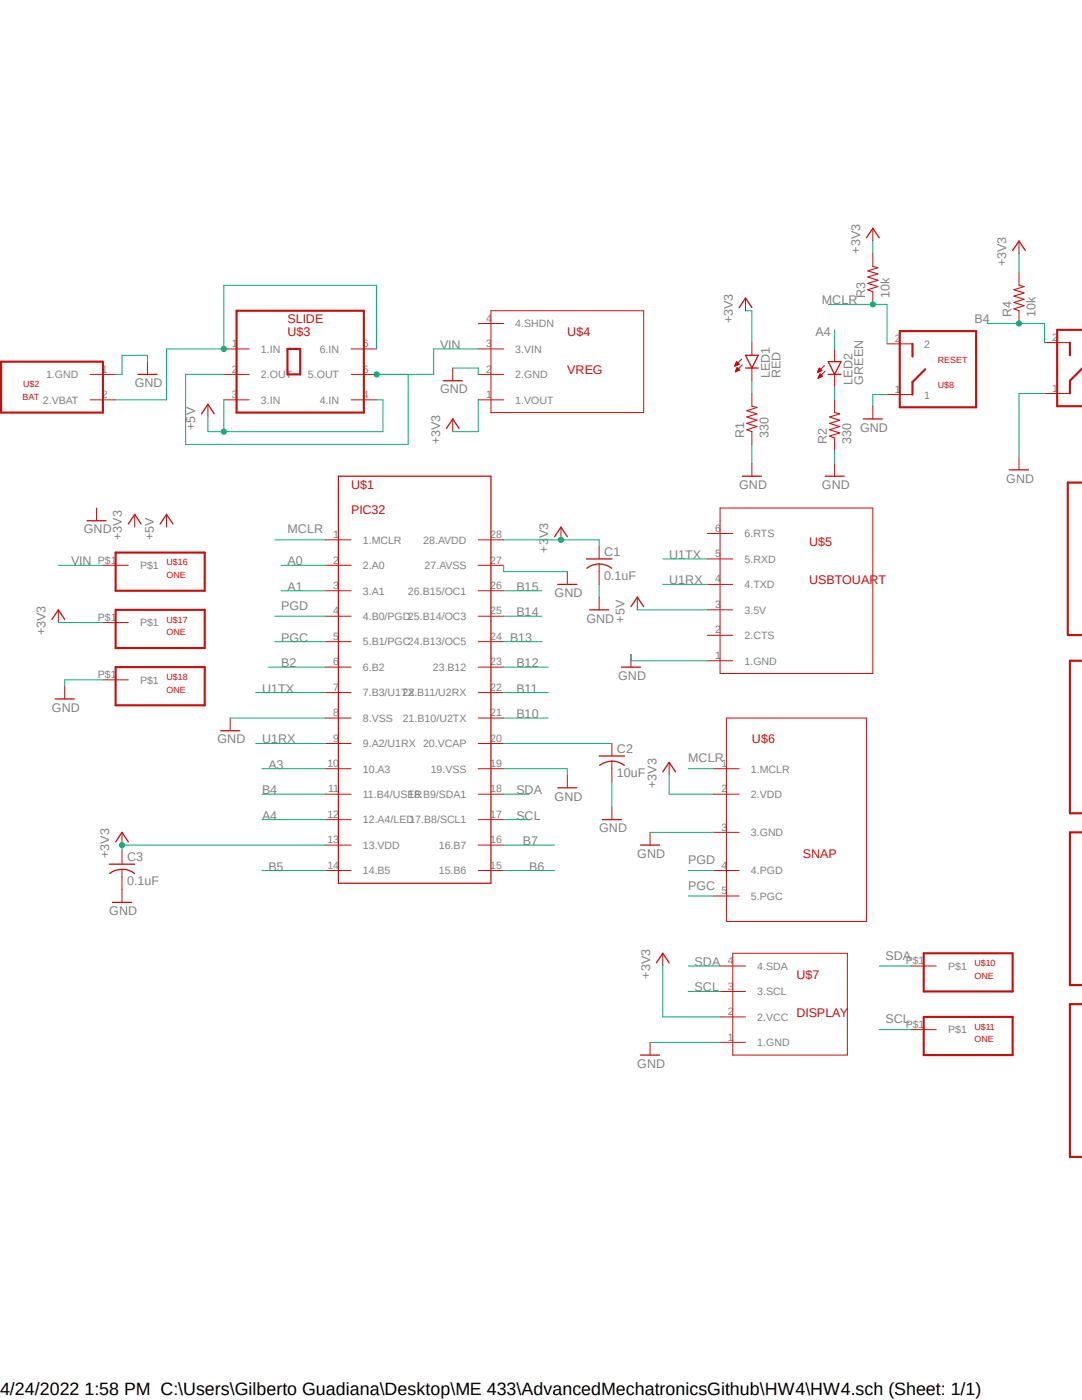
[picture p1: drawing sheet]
<svg xmlns="http://www.w3.org/2000/svg" width="216mm" height="279mm" viewBox="0 0 216 279" stroke-linecap="round" stroke-linejoin="round" font-family="sans-serif">
<path d="M0 43.2l215.9 152.9M215.9 78.3l-215.9 152.8" fill="none" stroke="#fff" stroke-width=".2"/>
<g fill="none" stroke="#c90d0c" stroke-width=".2">
<path d="M148.8 59.5v2.5M174.2 45.6v2.5M174.2 50.6v2.6M174.2 58.2v2.5M203.3 48.1v2.5M203.3 54.4v2.5M18 74.7h5.1M18 79.8h5.1M29.4 72.2v2.5M44.7 74.7h5M44.7 79.8h5M44.7 69.6h5"/>
<path d="M70.1 74.7h5M70.1 79.8h5M70.1 69.6h5M90.3 73.4v2.6M95.4 74.7h5.1M95.4 79.8h5.1M95.4 69.6h5.1M95.4 64.6h5.1M98 62h30.4v20.3h-30.4zM146.6 73h.2M146.7 72.9h.3M146.7 72.8h.5"/>
<path d="M146.7 72.7h.7M146.8 72.6h.6M146.8 74.2h.1M146.8 74.1h.3M146.8 72.6h.5M146.8 74h.5M146.9 72.5h.3M146.9 73.9h.6M146.9 72.4h.3M146.9 73.8h.7M146.9 72.3h.2M146.9 73.7h.6"/>
<path d="M147 72.2l.5 .5-.9 .4zM147 72.2v.1M147 73.6h.4M147 73.5h.3M147.1 73.4h.1M147.1 73.3l.5 .5-.9 .4zM148 71.7l-1.4 1.4M148.1 72.8l-1.4 1.4M150 68.4v2.5M150 73.4v2.6M150 78.5v2.6M163.1 74.3h.1"/>
<path d="M163.2 74.3h.2M163.2 74.2h.3M163.2 74.1h.5M163.2 74h.8M163.2 75.5h.1M163.3 73.9h.6M163.3 75.4h.1M163.3 73.8h.5M163.3 75.3h.4M163.3 75.2h.6M163.4 73.7h.3M163.4 75.1h.7"/>
<path d="M163.4 73.6h.3M163.4 75.1h.6M163.4 73.5h.1M163.4 75h.6M163.5 73.4l.5 .6-.9 .3zM163.5 74.8h.4M163.5 74.8h.3M163.6 74.7h.1M163.6 74.6l.5 .5-.9 .4zM164.5 72.9l-1.4 1.4M164.6 74.1l-1.4 1.4M166.5 69.6v2.6"/>
<path d="M166.5 74.7v2.6M166.5 79.8v2.5M177 78.7h5.1M177 68.6h5.1M203.3 62v2.6M208.4 78.5h5.1M208.4 68.4h5.1M41.5 80.7v2.5M90.3 83.6v2.5M150 86.1v2.6M150 92.5v2.5M166.5 87.4v2.6"/>
<path d="M166.5 92.5v2.5M174.2 81.1v2.5M203.3 91.2v2.6M19.3 101.4v2.5M20.5 112.8h5.1M26.9 102.7v2.5M33.2 102.7v2.5M65 107.7h5.1M65 112.8h5.1M65 117.9h5.1M95.4 107.7h5.1M95.4 112.8h5.1"/>
<path d="M95.4 117.9h5.1M111.9 105.2v2.5M113.2 114.1v2.5M119.5 109v2.5M119.5 112.6v4M119.5 119.2v2.5M127.2 119.2v2.5M141.1 106.5h5.1M141.1 111.5h5.1M141.1 116.6h5.1M143.7 101.4h30.5v33h-30.5zM11.6 121.7v2.5"/>
<path d="M12.9 136.9v2.6M20.5 124.2h5.1M20.5 135.7h5.1M65 123h5.1M65 128.1h5.1M65 133.1h5.1M65 138.2h5.1M95.4 123h5.1M95.4 128.1h5.1M95.4 133.1h5.1M95.4 138.2h5.1M125.9 130.6v2.5"/>
<path d="M141.1 121.7h5.1M141.1 126.8h5.1M141.1 131.9h5.1M45.9 143.3v2.5M65 143.3h5.1M65 148.4h5.1M65 153.4h5.1M65 158.5h5.1M95.4 143.3h5.1M95.4 148.4h5.1M95.4 153.4h5.1M95.4 158.5h5.1"/>
<path d="M113.2 154.7v2.5M122.1 148.4v2.5M122.1 151.9v4.1M133.5 152.1v2.6M142.4 153.4h5.1M142.4 158.5h5.1M144.9 143.3h28v40.6h-28zM24.3 166.1v2.6M24.3 169.9v2.6M24.3 173.5v6.6M65 163.6h5.1M65 168.7h5.1"/>
<path d="M65 173.7h5.1M95.4 163.6h5.1M95.4 168.7h5.1M95.4 173.7h5.1M122.1 161v2.6M129.7 166.1v2.6M142.4 173.7h5.1M142.4 166.1h5.1M142.4 178.8h5.1M132.2 190.2v2.6M143.7 192.8h5.1M143.7 197.9h5.1"/>
<path d="M146.2 190.2h22.9v20.4h-22.9zM181.8 192.8h5M129.7 208v2.6M143.7 202.9h5.1M143.7 208h5.1M181.8 205.5h5"/>
</g>
<g fill="none" stroke="#c90d0c" stroke-width=".25">
<path d="M172.9 47.5l1.3-1.9 1.2 1.9M202.1 50l1.2-1.9 1.3 1.9M27.5 74.7h3.8M88.4 76h3.8M147.5 61.4l1.3-1.9 1.2 1.9M148.8 70.9h2.5l-1.3 2.5zM148.8 73.4h2.5M165.3 72.2h2.5l-1.3 2.5zM165.3 74.7h2.5M40.2 82.6l1.3-1.9 1.3 1.9M67.5 95h30.5v81.3h-30.5zM89.1 85.5l1.2-1.9 1.3 1.9"/>
<path d="M148.1 95h3.8M164.6 95h3.8M172.3 83.6h3.8M201.4 93.8h3.8M17.4 103.9h3.8M25.6 104.6l1.3-1.9 1.3 1.9M32 104.6l1.2-1.9 1.3 1.9M110.7 107.1l1.2-1.9 1.3 1.9M111.3 116.6h3.8M117 111.5h5.1M117.1 113.4a4 4 0 0 1 4.9 0M10.4 123.6l1.2-1.9 1.3 1.9"/>
<path d="M11 139.5h3.8M117.6 121.7h3.9M124 133.1h3.8M125.9 121.1l1.3-1.9 1.2 1.9M44 145.8h3.8M111.3 157.2h3.8M119.5 150.9h5.1M119.6 152.7a4 4 0 0 1 5 0M132.2 154.1l1.3-2 1.3 2M21.8 172.5h5.1M21.9 174.3a4 4 0 0 1 4.9 0M23.1 168l1.2-1.9 1.3 1.9"/>
<path d="M120.2 163.6h3.8M127.8 168.7h3.8M22.4 180.1h3.8M131 192.2l1.2-2 1.3 2M127.8 210.6h3.8"/>
</g>
<g fill="none" stroke="#c90d0c" stroke-width=".42">
<path d="M.2 72.2h20.3v10.1h-20.3zM47.2 62h25.4v20.3h-25.4zM57.4 69.6h2.5v5.1h-2.5zM179.5 66.1h15.3v15.2h-15.3zM182.1 68.6v2.6M184.6 73.7l-2.5 2.5v2.5M213.5 68.4v2.5M215.9 73.5l-2.4 2.5v2.5M215.9 65.8h-5v15.3h5M215.9 96.3h-2.8v30.4h2.8M23.1 110.3h17.8v7.6h-17.8zM23.1 121.7h17.8v7.6h-17.8z"/>
<path d="M23.1 133.1h17.8v7.7h-17.8zM215.9 131.9h-2.4v30.4h2.4M215.9 166.1h-2.4v30.5h2.4M184.3 190.2h17.8v7.7h-17.8zM184.3 202.9h17.8v7.7h-17.8zM215.9 200.4h-2.4v30.5h2.4"/>
</g>
<path d="M174.2 53.2l1 .2-2.1 .7 2.1 .6-2.1 .6 2.1 .6-2.1 .7 2.1 .6-2.1 .6 1.1 .4M203.3 56.9l1 .3-2 .6 2 .7-2 .6 2 .6-2 .7 2 .6-2 .6 1 .4M150 81.1l1 .2-2 .7 2 .6-2 .6 2 .7-2 .6 2 .6-2 .7 1 .3M166.5 82.3l1.1 .3-2.1 .6 2.1 .7-2.1 .6 2.1 .6-2.1 .7 2.1 .6-2.1 .6 1 .4" fill="none" stroke="#c90d0c" stroke-width=".21"/>
<g fill="none" stroke="#0dab76" stroke-width=".2">
<path d="M44.7 56.9v12.7h-11.5v10.2h-10.1M29.4 72.2v-1.3h-5.1v3.8h-1.2M90.3 73.4h5.1v1.3M177 78.7h-2.8v2.4M208.4 78.5h-5.1v12.7M150 88.7v3.8M166.5 90v2.5M100.5 112.8v1.3h12.7M119.5 116.6v2.6M20.5 135.7h-7.6v1.2M125.9 130.6v1.3h15.2M45.9 143.3h19.1"/>
<path d="M100.5 153.4h12.7v1.3M122.1 156v5M129.7 166.1h12.7M129.7 208h14"/>
</g>
<circle cx="44.7" cy="69.6" r=".51" fill="#0dab76"/>
<g fill="none" stroke="#0dab76" stroke-width=".2">
<path d="M44.7 56.9h30.4v12.7M44.7 74.7h-7.7v14h44.4v-14M86.5 69.6v5.1h-11.4"/>
<circle cx="44.7" cy="69.6" r=".51"/>
</g>
<circle cx="75.1" cy="74.7" r=".51" fill="#0dab76"/>
<g fill="none" stroke="#0dab76" stroke-width=".2">
<path d="M86.5 69.6h8.9M95.4 79.8v6.3h-5.1M148.8 62h1.2v6.4M11.6 112.8h8.9M65 168.7h-40.7v1.2"/>
<circle cx="75.1" cy="74.7" r=".51"/>
</g>
<circle cx="24.3" cy="168.7" r=".51" fill="#0dab76"/>
<g fill="none" stroke="#0dab76" stroke-width=".2">
<path d="M100.5 107.7h19v1.3"/>
<circle cx="24.3" cy="168.7" r=".51"/>
</g>
<circle cx="111.9" cy="107.7" r=".51" fill="#0dab76"/>
<g fill="none" stroke="#0dab76" stroke-width=".2">
<path d="M174.2 48.1v2.5M203.3 50.6v3.8M44.7 79.8v6.3M75.1 79.8h1.3v6.3h-34.9v-2.9M11.6 124.2h8.9M133.5 154.7v3.8h8.9M132.2 192.8v10.1h11.5"/>
<circle cx="111.9" cy="107.7" r=".51"/>
</g>
<circle cx="44.7" cy="86.1" r=".51" fill="#0dab76"/>
<g fill="none" stroke="#0dab76" stroke-width=".2">
<path d="M150 76v2.5M165.3 60.7h11.7v7.9M54.8 107.7h10.2M127.2 121.7h13.9M100.5 148.4h21.6M137.3 153.4h5.1"/>
<circle cx="44.7" cy="86.1" r=".51"/>
</g>
<circle cx="174.2" cy="60.7" r=".51" fill="#0dab76"/>
<g fill="none" stroke="#0dab76" stroke-width=".2">
<path d="M166.5 65.8v3.8M166.5 77.3v2.5M197 64.6h11.4v3.8M54.8 123h10.2M54.8 128.1h10.2M52.3 158.5h12.7M52.3 163.6h12.7M137.3 173.7h5.1M137.3 178.8h5.1"/>
<circle cx="174.2" cy="60.7" r=".51"/>
</g>
<circle cx="203.3" cy="64.6" r=".51" fill="#0dab76"/>
<g fill="none" stroke="#0dab76" stroke-width=".2">
<path d="M56.1 112.8h8.9M56.1 117.9h8.9M100.5 117.9h7.6M132.2 116.6h8.9M132.2 111.5h8.9M51 138.2h14M53.6 133.1h11.4M100.5 138.2h8.9M100.5 133.1h8.9M100.5 123h7.6M100.5 128.1h7.6M51 148.4h14"/>
<path d="M52.3 153.4h12.7M100.5 158.5h5.1M100.5 143.3h8.9M52.3 173.7h12.7M100.5 163.6h5.1M100.5 168.7h10.2M100.5 173.7h10.2M137.3 192.8h6.4M137.3 197.9h6.4M175.4 192.8h6.4M175.4 205.5h6.4"/>
<circle cx="203.3" cy="64.6" r=".51"/>
</g>
<text font-size="3.6" x="0" y="278.4">4/24/2022 1:58 PM C:\Users\Gilberto Guadiana\Desktop\ME 433\AdvancedMechatronicsGithub\HW4\HW4.sch (Sheet: 1/1)</text>
<g font-size="2.5" fill="#808080">
<text x="171.6" y="50.6" transform="rotate(-90 171.6 50.6)">+3V3</text>
<text x="200.8" y="53.2" transform="rotate(-90 200.8 53.2)">+3V3</text>
<text x="172.6" y="59.5" transform="rotate(-90 172.6 59.5)">R3</text>
<text x="177.5" y="59.5" transform="rotate(-90 177.5 59.5)">10k</text>
<text x="146.2" y="64.6" transform="rotate(-90 146.2 64.6)">+3V3</text>
<text x="164" y="60.7">MCLR</text>
<text x="194.4" y="64.6">B4</text>
<text x="201.8" y="63.3" transform="rotate(-90 201.8 63.3)">R4</text>
<text x="206.6" y="63.3" transform="rotate(-90 206.6 63.3)">10k</text>
<text x="87.8" y="69.6">VIN</text>
<text x="162.7" y="67.1">A4</text>
<text x="26.9" y="77.3">GND</text>
<text x="153.6" y="75.5" transform="rotate(-90 153.6 75.5)">LED1</text>
<text x="155.7" y="75.5" transform="rotate(-90 155.7 75.5)">RED</text>
<text x="170.1" y="76.8" transform="rotate(-90 170.1 76.8)">LED2</text>
<text x="172.3" y="76.8" transform="rotate(-90 172.3 76.8)">GREEN</text>
<text x="87.8" y="78.5">GND</text>
<text x="38.9" y="85.8" transform="rotate(-90 38.9 85.8)">+5V</text>
<text x="87.8" y="88.7" transform="rotate(-90 87.8 88.7)">+3V3</text>
<text x="148.5" y="87.4" transform="rotate(-90 148.5 87.4)">R1</text>
<text x="153.3" y="87.4" transform="rotate(-90 153.3 87.4)">330</text>
<text x="165" y="88.7" transform="rotate(-90 165 88.7)">R2</text>
<text x="169.8" y="88.7" transform="rotate(-90 169.8 88.7)">330</text>
<text x="171.6" y="86.1">GND</text>
<text x="147.5" y="97.6">GND</text>
<text x="164" y="97.6">GND</text>
<text x="200.8" y="96.3">GND</text>
<text x="16.7" y="106.5">GND</text>
<text x="24.3" y="107.7" transform="rotate(-90 24.3 107.7)">+3V3</text>
<text x="30.7" y="107.7" transform="rotate(-90 30.7 107.7)">+5V</text>
<text x="57.4" y="106.5">MCLR</text>
<text x="14.2" y="112.8">VIN</text>
<text x="57.4" y="112.8">A0</text>
<text x="109.4" y="110.3" transform="rotate(-90 109.4 110.3)">+3V3</text>
<text x="120.6" y="110.9">C1</text>
<text x="133.5" y="111.6">U1TX</text>
<text x="57.4" y="117.9">A1</text>
<text x="103" y="117.9">B15</text>
<text x="110.7" y="119.2">GND</text>
<text x="120.6" y="115.7">0.1uF</text>
<text x="133.5" y="116.6">U1RX</text>
<text x="56.1" y="121.7">PGD</text>
<text x="103" y="123">B14</text>
<text x="117" y="124.2">GND</text>
<text x="124.6" y="124.2" transform="rotate(-90 124.6 124.2)">+5V</text>
<text x="9.1" y="126.8" transform="rotate(-90 9.1 126.8)">+3V3</text>
<text x="56.1" y="128.1">PGC</text>
<text x="101.8" y="128.1">B13</text>
<text x="56.1" y="133.1">B2</text>
<text x="103" y="133.1">B12</text>
<text x="123.4" y="135.7">GND</text>
<text x="10.4" y="142">GND</text>
<text x="52.3" y="138.2">U1TX</text>
<text x="103" y="138.2">B11</text>
<text x="103" y="143.3">B10</text>
<text x="43.4" y="148.4">GND</text>
<text x="52.3" y="148.4">U1RX</text>
<text x="53.6" y="153.4">A3</text>
<text x="123.1" y="155.1">10uF</text>
<text x="123.1" y="150.3">C2</text>
<text x="137.3" y="152.1">MCLR</text>
<text x="52.3" y="158.5">B4</text>
<text x="103" y="158.5">SDA</text>
<text x="110.7" y="159.8">GND</text>
<text x="131" y="157.2" transform="rotate(-90 131 157.2)">+3V3</text>
<text x="52.3" y="163.6">A4</text>
<text x="103" y="163.6">SCL</text>
<text x="119.6" y="166.1">GND</text>
<text x="21.8" y="171.2" transform="rotate(-90 21.8 171.2)">+3V3</text>
<text x="25.4" y="171.8">C3</text>
<text x="53.6" y="173.7">B5</text>
<text x="104.3" y="168.7">B7</text>
<text x="105.6" y="173.7">B6</text>
<text x="127.2" y="171.2">GND</text>
<text x="137.3" y="172.5">PGD</text>
<text x="25.4" y="176.7">0.1uF</text>
<text x="137.3" y="177.5">PGC</text>
<text x="21.8" y="182.6">GND</text>
<text x="176.7" y="191.5">SDA</text>
<text x="129.7" y="195.3" transform="rotate(-90 129.7 195.3)">+3V3</text>
<text x="138.6" y="192.8">SDA</text>
<text x="138.6" y="197.9">SCL</text>
<text x="176.7" y="204.2">SCL</text>
<text x="127.2" y="213.1">GND</text>
</g>
<g font-size="2.5" fill="#c90d0c">
<text x="57.4" y="64.6">SLIDE</text>
<text x="57.4" y="67.1">U$3</text>
<text x="113.2" y="67.1">U$4</text>
<text x="113.2" y="74.7">VREG</text>
<text x="70.1" y="97.6">U$1</text>
<text x="70.1" y="102.7">PIC32</text>
<text x="161.5" y="109">U$5</text>
<text x="161.5" y="116.6">USBTOUART</text>
<text x="150" y="148.4">U$6</text>
<text x="160.2" y="171.2">SNAP</text>
<text x="158.9" y="195.3">U$7</text>
<text x="158.9" y="202.9">DISPLAY</text>
</g>
<g font-size="2.1" fill="#808080">
<text x="97" y="64.2">4</text>
<text x="102.8" y="65.3">4.SHDN</text>
<text x="46.2" y="69.3">1</text>
<text x="52.1" y="70.4">1.IN</text>
<text x="63.8" y="70.4">6.IN</text>
<text x="72.4" y="69.3">6</text>
<text x="97" y="69.3">3</text>
<text x="102.8" y="70.4">3.VIN</text>
<text x="178.6" y="68.2">2</text>
<text x="184.4" y="69.4">2</text>
<text x="210" y="68">2</text>
<text x="9.2" y="75.5">1.GND</text>
<text x="20.3" y="74.4">1</text>
<text x="46.2" y="74.4">2</text>
<text x="52.1" y="75.5">2.OUT</text>
<text x="61.4" y="75.5">5.OUT</text>
<text x="72.4" y="74.4">5</text>
<text x="97" y="74.4">2</text>
<text x="102.8" y="75.5">2.GND</text>
<text x="8.6" y="80.6">2.VBAT</text>
<text x="20.3" y="79.5">2</text>
<text x="46.2" y="79.5">3</text>
<text x="52.1" y="80.6">3.IN</text>
<text x="63.8" y="80.6">4.IN</text>
<text x="72.4" y="79.5">4</text>
<text x="97" y="79.5">1</text>
<text x="102.8" y="80.6">1.VOUT</text>
<text x="178.6" y="78.4">1</text>
<text x="184.4" y="79.5">1</text>
<text x="210" y="78.2">1</text>
<text x="66.5" y="107.4">1</text>
<text x="97.8" y="107.4">28</text>
<text x="142.7" y="106.1">6</text>
<text x="148.5" y="107.2">6.RTS</text>
<text x="19.5" y="112.5">P$1</text>
<text x="27.9" y="113.6">P$1</text>
<text x="66.5" y="112.5">2</text>
<text x="72.4" y="108.5">1.MCLR</text>
<text x="72.4" y="113.6">2.A0</text>
<text x="84.5" y="108.5">28.AVDD</text>
<text x="84.7" y="113.6">27.AVSS</text>
<text x="97.8" y="112.5">27</text>
<text x="142.7" y="111.2">5</text>
<text x="148.5" y="112.3">5.RXD</text>
<text x="66.5" y="117.5">3</text>
<text x="72.4" y="118.7">3.A1</text>
<text x="81.4" y="118.7">26.B15/OC1</text>
<text x="97.8" y="117.5">26</text>
<text x="142.7" y="116.2">4</text>
<text x="148.5" y="117.4">4.TXD</text>
<text x="19.5" y="123.9">P$1</text>
<text x="27.9" y="125">P$1</text>
<text x="66.5" y="122.6">4</text>
<text x="72.4" y="123.7">4.B0/PGD25.B14/OC3</text>
<text x="97.8" y="122.6">25</text>
<text x="142.7" y="121.3">3</text>
<text x="148.5" y="122.5">3.5V</text>
<text x="66.5" y="127.7">5</text>
<text x="72.4" y="128.8">5.B1/PGC24.B13/OC5</text>
<text x="97.8" y="127.7">24</text>
<text x="142.7" y="126.4">2</text>
<text x="142.7" y="131.5">1</text>
<text x="148.5" y="127.5">2.CTS</text>
<text x="19.5" y="135.3">P$1</text>
<text x="27.9" y="136.4">P$1</text>
<text x="66.5" y="132.8">6</text>
<text x="66.5" y="137.8">7</text>
<text x="72.4" y="133.9">6.B2</text>
<text x="86.4" y="133.9">23.B12</text>
<text x="97.8" y="137.8">22</text>
<text x="97.8" y="132.8">23</text>
<text x="148.5" y="132.6">1.GND</text>
<text x="66.5" y="142.9">8</text>
<text x="72.4" y="139">7.B3/U1TX</text>
<text x="80.3" y="139">22.B11/U2RX</text>
<text x="97.8" y="142.9">21</text>
<text x="66.5" y="148">9</text>
<text x="72.4" y="144.1">8.VSS</text>
<text x="72.4" y="149.1">9.A2/U1RX 20.VCAP</text>
<text x="80.3" y="144.1">21.B10/U2TX</text>
<text x="97.8" y="148">20</text>
<text x="65.3" y="153.1">10</text>
<text x="72.4" y="154.2">10.A3</text>
<text x="85.9" y="154.2">19.VSS</text>
<text x="97.8" y="153.1">19</text>
<text x="144" y="153.1">1</text>
<text x="149.8" y="154.2">1.MCLR</text>
<text x="65.5" y="158.2">11</text>
<text x="72.4" y="159.3">11.B4/USER</text>
<text x="81.4" y="159.3">18.B9/SDA1</text>
<text x="97.8" y="158.2">18</text>
<text x="144" y="158.2">2</text>
<text x="149.8" y="159.3">2.VDD</text>
<text x="65.3" y="163.2">12</text>
<text x="72.4" y="164.3">12.A4/LED</text>
<text x="81.7" y="164.3">17.B8/SCL1</text>
<text x="97.8" y="163.2">17</text>
<text x="144" y="165.8">3</text>
<text x="149.8" y="166.9">3.GND</text>
<text x="65.3" y="168.3">13</text>
<text x="65.3" y="173.4">14</text>
<text x="72.4" y="169.4">13.VDD</text>
<text x="87.5" y="169.4">16.B7</text>
<text x="97.8" y="173.4">15</text>
<text x="97.8" y="168.3">16</text>
<text x="144" y="173.4">4</text>
<text x="72.4" y="174.5">14.B5</text>
<text x="87.5" y="174.5">15.B6</text>
<text x="144" y="178.5">5</text>
<text x="149.8" y="174.5">4.PGD</text>
<text x="149.8" y="179.6">5.PGC</text>
<text x="145.2" y="192.4">4</text>
<text x="145.2" y="197.5">3</text>
<text x="151.1" y="193.5">4.SDA</text>
<text x="180.7" y="192.4">P$1</text>
<text x="189.2" y="193.5">P$1</text>
<text x="145.2" y="202.6">2</text>
<text x="151.1" y="198.6">3.SCL</text>
<text x="151.1" y="203.7">2.VCC</text>
<text x="145.2" y="207.7">1</text>
<text x="151.1" y="208.8">1.GND</text>
<text x="180.7" y="205.1">P$1</text>
<text x="189.2" y="206.2">P$1</text>
</g>
<g font-size="1.8" fill="#c90d0c">
<text x="4.6" y="77.3">U$2</text>
<text x="187.2" y="77.5">U$8</text>
<text x="187.2" y="72.4">RESET</text>
<text x="4.5" y="79.8">BAT</text>
<text x="33.2" y="112.8">U$16</text>
<text x="33.2" y="115.4">ONE</text>
<text x="33.2" y="124.2">U$17</text>
<text x="33.2" y="126.8">ONE</text>
<text x="33.2" y="135.7">U$18</text>
<text x="33.2" y="138.2">ONE</text>
<text x="194.4" y="192.8">U$10</text>
<text x="194.4" y="195.3">ONE</text>
<text x="194.4" y="205.5">U$11</text>
<text x="194.4" y="208">ONE</text>
</g>
</svg>
